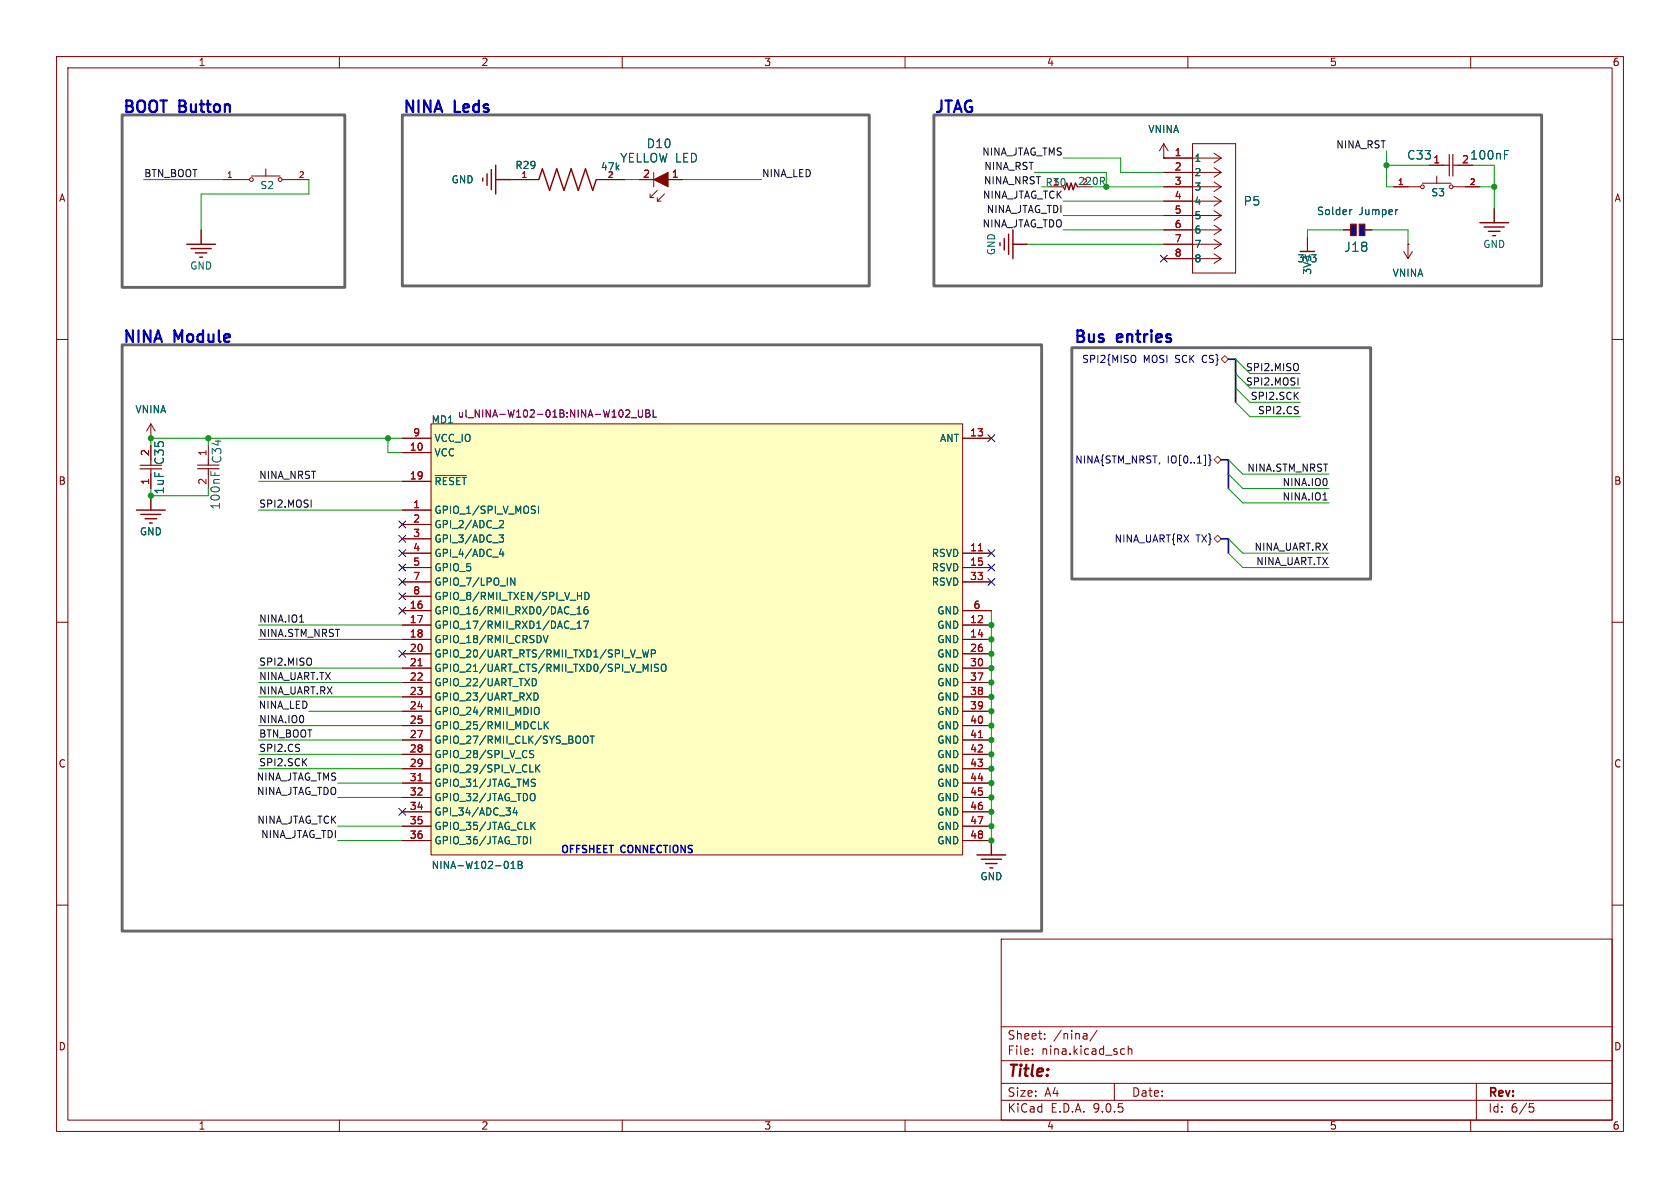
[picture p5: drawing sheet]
<svg xmlns="http://www.w3.org/2000/svg" width="297mm" height="210mm" viewBox="0 0 297 210" stroke-linecap="round" stroke-linejoin="round" font-family="sans-serif">
<g fill="none" stroke="#840000" stroke-width=".18">
<path d="M10 10h277v190h-277zM12 12h273v186h-273zM60 10v2M110 10v2M160 10v2M210 10v2M260 10v2M39.4 31.8h4.7M44.4 31.1h5.1M47 29.8v1.3M49.9 31.8h4.7M90.2 31.8h5"/>
<path d="M105.4 31.8h5.1M113 31.8h2.6M114.9 34.3v.6h.7M115.6 30.5v2.5M116.2 34.9v.7h.6M116.2 33.7l-1.3 1.2M117.5 34.3l-1.3 1.3M118.1 31.8h2.5M205.7 27.9h10.2M205.7 30.5h10.2M205.7 33h10.2M205.7 35.6h10.2"/>
<path d="M205.7 38.1h10.2M210.8 25.4h7.6v22.9h-7.6zM214.6 27.1l1.3 .8M214.6 29.6l1.3 .9M214.6 32.2l1.3 .8M214.6 34.7l1.3 .9M214.6 37.3l1.3 .8M214.6 39.8l1.3 .8M215.9 27.9l-1.3 .9M215.9 30.5l-1.3 .8M215.9 33l-1.3 .9M215.9 35.6l-1.3 .8"/>
<path d="M215.9 38.1l-1.3 .8M246.4 33h4.7M251.5 32.4h5M254 31.1v1.3M256.9 33h4.7M205.7 40.6h10.2M205.7 43.2h10.2M205.7 45.7h10.2M214.6 42.3l1.3 .9M214.6 44.9l1.3 .8M215.9 40.6l-1.3 .9M215.9 43.2l-1.3 .8"/>
<path d="M215.9 45.7l-1.3 .9M10 60h2M26.7 77.5h.1M26.7 74.9l-.8 1.3M26.7 74.9l.7 1.3M26.7 74.9v2.6M285 60h2M10 110h2M285 110h2M10 160h2M177 166h108v32h-108zM285 160h2"/>
<path d="M60 198v2M110 198v2M160 198v2M177 194.5h108M177 191.5h108M177 187.5h108M177 181.5h108M182.5 186.3v.1M182.5 185.5v.1M184.7 183.6v.1M184.7 182.8v.1M192.1 182.8l.1 .9"/>
<path d="M192.2 183.6l-.2 .1M192.2 183.1h-.2M194 182.1l-1.3 2M197 191.5v3M198.4 185.4l.4 .1M198.8 186.3l-.4 .1M199.5 185.5l.2-.1 .3 .1 .1 .9M199.5 184.9v1.5M210 198v2M260 198v2M261 191.5v6.5M270.4 195.1h.7"/>
<path d="M270.5 195.7h.4l.3 .3-.2 .5-.5 .1"/>
<circle cx="44.4" cy="31.8" r=".33"/>
<circle cx="49.5" cy="31.8" r=".33"/>
<circle cx="251.5" cy="33" r=".33"/>
<circle cx="256.5" cy="33" r=".33"/>
</g>
<path d="M95.2 31.8l.7-2 1.3 3.9 1.2-3.9 1.3 3.9 1.3-3.9 1.2 3.9 1.3-3.9 1.3 3.9 .6-1.9M33 43.2h5.1M33.8 43.9h3.5M34.5 44.7h2.1M35.3 45.5h.5M35.6 40.6v2.6M172.7 151.1h5.1M173.5 151.9h3.5M174.2 152.7h2.1M175 153.4h.5M175.3 148.6v2.5" fill="none" stroke="#840000" stroke-width=".25"/>
<path d="M115.6 31.8l2.5-1.3v2.5z" fill="#840000" stroke="#840000" stroke-width=".18"/>
<path d="M76.2 74.9h94v76.2h-94z" fill="#ffffc2"/>
<path d="M76.2 74.9h94v76.2h-94z" fill="none" stroke="#800000" stroke-width=".18"/>
<g fill="none" stroke="#840000" stroke-width=".18">
<path d="M205.7 27.9h.1M205.7 25.4l-.7 1.3M205.7 25.4l.8 1.3M205.7 25.4v2.5M26.7 78.7v2.6M36.8 78.7v2.6M71.1 77.5h5.1M170.2 77.5h5.1M26.7 83.8v2.6M71.1 80h5.1M71.1 85.1h5.1M71.1 90.2h5.1"/>
<path d="M71.1 92.7h5.1M71.1 95.3h5.1M71.1 97.8h5.1M170.2 97.8h5.1M71.1 100.3h5.1M71.1 102.9h5.1M71.1 105.4h5.1M71.1 108h5.1M71.1 110.5h5.1M71.1 113h5.1M71.1 115.6h5.1M71.1 118.1h5.1"/>
<path d="M170.2 100.3h5.1M170.2 102.9h5.1M170.2 108h5.1M170.2 110.5h5.1M170.2 113h5.1M170.2 115.6h5.1M170.2 118.1h5.1M71.1 120.7h5.1M71.1 123.2h5.1M71.1 125.7h5.1M71.1 128.3h5.1M71.1 130.8h5.1"/>
<path d="M71.1 133.4h5.1M71.1 135.9h5.1M71.1 138.4h5.1M170.2 120.7h5.1M170.2 123.2h5.1M170.2 125.7h5.1M170.2 128.3h5.1M170.2 130.8h5.1M170.2 133.4h5.1M170.2 135.9h5.1M170.2 138.4h5.1M71.1 141h5.1"/>
<path d="M71.1 143.5h5.1M71.1 146.1h5.1M71.1 148.6h5.1M170.2 141h5.1M170.2 143.5h5.1M170.2 146.1h5.1M170.2 148.6h5.1"/>
</g>
<g fill="none" stroke="#006464" stroke-width=".18">
<path d="M37.3 83.3v.7M76.9 84h5.5M88.2 94.6h.8l-.4 .4 .4 .2v.4l-.2 .2h-.4M88.4 92.1l.4-.1 .2 .4-.8 .9h.8M88.6 97l-.3 .9h.8M88.9 97.5v.9M94.5 89.5h.1M94.5 90.2l.1 .2-.1 .3M95.2 89.5v1.2M90.3 102.2l.7 1.2v-1.2M94.4 120a.68 .68 0 0 1 .4 .6 .68 .68 0 0 1-.4 .6M96 112.3l.5 1.3 .4-1.3"/>
<path d="M100.8 108.7h1M100.8 111.2h1M102 108.5h.8M102 107.6l.4-.3v1.2M102 110.2l.4-.4v1.3M102 111.1h.8M102.1 105.3h.7M102.8 104.7v1.3M103.2 109.8h.8l-.5 1.3M103.4 104.7a.64 .64 0 0 1 .7 .7 .64 .64 0 0 1-.7 .6zM103.8 107.3h-.3a.86 .86 0 0 0 0 1.2l.4-.1 .1-.4-.3-.3h-.2l-.3 .3M113.6 114.9l.3 1.2 .2-.9 .3 .9 .3-1.2"/>
<path d="M115.1 115.5h.7l.1-.2-.1-.3-.7-.1v1.2M116.4 117.5l-.5-.1-.1 .1v.4l.5 .2 .1 .3-.2 .3-.5-.1M117 117.6l.2-.2a.43 .43 0 0 1 .6 .4v.5a.42 .42 0 0 1-.5 .4 .42 .42 0 0 1-.4-.4zM94.2 138.3l.3 .2 .1 .3-.2 .2h-.3M94.2 137.7l.4 .1M94.3 132.7h-.4l-.2 .1v.3l.5 .3 .1 .3-.2 .2h-.5M94.4 122.5a.64 .64 0 0 1 .7 .6 .64 .64 0 0 1-.7 .7M94.5 125.2l.3-.2a.43 .43 0 0 1 .5 .5v.4a.42 .42 0 0 1-.4 .4 .42 .42 0 0 1-.4-.4zM94.7 135.2v1.3M94.9 135.7l.5 .8M95.4 135.2l-.7 .7M96.2 127.6v1.2"/>
<path d="M96.4 128.1l.5 .7M96.9 127.6l-.7 .7M103.3 130.2l.1-.1a.43 .43 0 0 1 .6 .4v.5a.42 .42 0 0 1-.3 .4 .42 .42 0 0 1-.4-.1M104.3 130.1h.8M104.7 130.1v1.3M90.3 153.5h.8M90.3 152.6l.4-.3v1.2M91 142.8l-.3 .9h.8M91.3 143.2v.9M91.6 152.3h.4l.3 .2-.3 .4 .3 .1v.3l-.2 .2h-.5zM91.6 152.9h.4M93.8 147.9v1.3"/>
<path d="M94 145.9l.6 .7M94.3 140.3h.1a.81 .81 0 0 1-.1 1.2M94.6 145.4l-.7 .7"/>
</g>
<path d="M173 97.4h.7M73.9 117.7h.7M73.9 138h.7M173 130.4h.7" fill="none" stroke="#a90000" stroke-width=".18"/>
<path d="M110.6 73.7h.7M111.3 72.6v.4M111.6 73.9h1M112.9 72.5v1l.2 .2h.4l.1-.2v-1M114.2 72.5h.4l.3 .2-.3 .4 .3 .1v.3l-.2 .2h-.5zM114.2 73.1h.4M115.5 72.5v1.2h.6" fill="none" stroke="#840084" stroke-width=".18"/>
<g fill="none" stroke="#840000" stroke-width=".25">
<path d="M85.3 31.5v.5M86.1 30.7v2.1M86.9 30v3.5M87.6 29.2v5.1M87.6 31.8h2.6M190.1 32.4l-.4 1.1-.3-1.1-.4 1.1-.4-1.1-.4 1.1M176.8 42.9v.5M177.5 42.2v2M178.3 41.4v3.6M179.1 40.6v5.1M179.1 43.2h2.5M24.1 90.2h5.1"/>
<path d="M24.9 90.9h3.5M25.7 91.7h2M26.4 92.5h.5M26.7 87.6v2.6"/>
</g>
<path d="M24.8 82.9h3.8M24.8 82.2h3.8M26.7 81.3v.9M26.7 82.9v.9M34.9 82.2h3.8M34.9 82.9h3.8M36.8 81.3v.9M36.8 82.9v.9" fill="none" stroke="#840000" stroke-width=".2"/>
<g fill="#000080">
<path d="M238.8 39.6h1v2.1h-1z"/>
<path d="M240.3 39.6h1v2.1h-1z"/>
</g>
<path d="M238.8 39.6h1v2.1h-1zM240.3 39.6h1v2.1h-1z" fill="none" stroke="#800000" stroke-width=".18"/>
<g fill="none" stroke="#840000" stroke-width=".18">
<path d="M90.2 31.8h5M105.4 31.8h5.1M113 31.8h2.6M118.1 31.8h2.5M205.7 27.9h.1M205.7 27.9h5.1M205.7 30.5h5.1M205.7 33h5.1M205.7 35.6h5.1M205.7 38.1h5.1M246.4 33h2.5M252.7 29.2h2.6"/>
<path d="M257.8 29.2h2.5M259.1 33h2.5M205.7 40.6h5.1M205.7 43.2h5.1M205.7 45.7h5.1M231.1 41.9v2.6M237.5 40.6h1.3M241.3 40.6h1.3M248.2 44.5l.7 1.2M248.9 43.2h.1M248.9 43.2v2.5M249.7 44.5l-.8 1.2"/>
<path d="M26.7 77.5h.1M26.7 78.7v2.6M71.1 77.5h5.1M170.2 77.5h5.1M26.7 83.8v2.6M71.1 80h5.1M71.1 85.1h5.1M71.1 90.2h5.1M71.1 92.7h5.1M71.1 95.3h5.1M71.1 97.8h5.1M170.2 97.8h5.1"/>
<path d="M71.1 100.3h5.1M71.1 102.9h5.1M71.1 105.4h5.1M71.1 108h5.1M71.1 110.5h5.1M71.1 113h5.1M71.1 115.6h5.1M71.1 118.1h5.1M170.2 100.3h5.1M170.2 102.9h5.1M170.2 108h5.1M170.2 110.5h5.1"/>
<path d="M170.2 113h5.1M170.2 115.6h5.1M170.2 118.1h5.1M71.1 120.7h5.1M71.1 123.2h5.1M71.1 125.7h5.1M71.1 128.3h5.1M71.1 130.8h5.1M71.1 133.4h5.1M71.1 135.9h5.1M71.1 138.4h5.1M170.2 120.7h5.1"/>
<path d="M170.2 123.2h5.1M170.2 125.7h5.1M170.2 128.3h5.1M170.2 130.8h5.1M170.2 133.4h5.1M170.2 135.9h5.1M170.2 138.4h5.1M71.1 141h5.1M71.1 143.5h5.1M71.1 146.1h5.1M71.1 148.6h5.1M170.2 141h5.1"/>
<path d="M170.2 143.5h5.1M170.2 146.1h5.1M170.2 148.6h5.1"/>
</g>
<g fill="none" stroke="#006464" stroke-width=".18">
<path d="M239 37.1l-.3 .1M247 37.1h.1M266 26.6h.7M76.9 84h5.5M88.2 94.6h.8l-.4 .4 .4 .2v.4l-.2 .2h-.4M88.4 92.1l.4-.1 .2 .4-.8 .9h.8M88.6 97l-.3 .9h.8M88.9 97.5v.9M94.5 89.5h.1M94.5 90.2l.1 .2-.1 .3M95.2 89.5v1.2M90.3 102.2l.7 1.2v-1.2"/>
<path d="M94.4 120a.68 .68 0 0 1 .4 .6 .68 .68 0 0 1-.4 .6M96 112.3l.5 1.3 .4-1.3M100.8 108.7h1M100.8 111.2h1M102 108.5h.8M102 107.6l.4-.3v1.2M102 110.2l.4-.4v1.3M102 111.1h.8M102.1 105.3h.7M102.8 104.7v1.3M103.2 109.8h.8l-.5 1.3M103.4 104.7a.64 .64 0 0 1 .7 .7 .64 .64 0 0 1-.7 .6z"/>
<path d="M103.8 107.3h-.3a.86 .86 0 0 0 0 1.2l.4-.1 .1-.4-.3-.3h-.2l-.3 .3M113.6 114.9l.3 1.2 .2-.9 .3 .9 .3-1.2M115.1 115.5h.7l.1-.2-.1-.3-.7-.1v1.2M116.4 117.5l-.5-.1-.1 .1v.4l.5 .2 .1 .3-.2 .3-.5-.1M117 117.6l.2-.2a.43 .43 0 0 1 .6 .4v.5a.42 .42 0 0 1-.5 .4 .42 .42 0 0 1-.4-.4zM94.2 138.3l.3 .2 .1 .3-.2 .2h-.3M94.2 137.7l.4 .1M94.3 132.7h-.4l-.2 .1v.3l.5 .3 .1 .3-.2 .2h-.5M94.4 122.5a.64 .64 0 0 1 .7 .6 .64 .64 0 0 1-.7 .7M94.5 125.2l.3-.2a.43 .43 0 0 1 .5 .5v.4a.42 .42 0 0 1-.4 .4 .42 .42 0 0 1-.4-.4zM94.7 135.2v1.3M94.9 135.7l.5 .8"/>
<path d="M95.4 135.2l-.7 .7M96.2 127.6v1.2M96.4 128.1l.5 .7M96.9 127.6l-.7 .7M103.3 130.2l.1-.1a.43 .43 0 0 1 .6 .4v.5a.42 .42 0 0 1-.3 .4 .42 .42 0 0 1-.4-.1M104.3 130.1h.8M104.7 130.1v1.3M90.3 153.5h.8M90.3 152.6l.4-.3v1.2M91 142.8l-.3 .9h.8M91.3 143.2v.9M91.6 152.3h.4l.3 .2-.3 .4 .3 .1v.3l-.2 .2h-.5z"/>
<path d="M91.6 152.9h.4M93.8 147.9v1.3M94 145.9l.6 .7M94.3 140.3h.1a.81 .81 0 0 1-.1 1.2M94.6 145.4l-.7 .7"/>
</g>
<path d="M261.6 39.4h5.1M264.2 36.8v2.6M229.9 44.5h2.5M262.4 40.1h3.5M263.1 40.9h2.1M263.9 41.7h.5" fill="none" stroke="#840000" stroke-width=".25"/>
<path d="M255.3 29.2h.9M256.2 27.3v3.8M256.8 29.2h1M256.8 27.3v3.8" fill="none" stroke="#840000" stroke-width=".2"/>
<g fill="none" stroke="#000084" stroke-width=".18">
<path d="M205.1 45.1l1.2 1.2M206.3 45.1l-1.2 1.2M174.7 76.9l1.2 1.2M175.9 76.9l-1.2 1.2M200.6 62.9a.9 .9 0 0 1 0 1.1M70.5 92.1l1.2 1.2M70.5 97.2l1.2 1.2M70.5 99.7l1.2 1.2M70.5 94.6l1.2 1.3M71.7 92.1l-1.2 1.2M71.7 97.2l-1.2 1.2M71.7 99.7l-1.2 1.2"/>
<path d="M71.7 94.6l-1.2 1.3M174.7 97.2l1.2 1.2M174.7 99.7l1.2 1.2M175.9 97.2l-1.2 1.2M175.9 99.7l-1.2 1.2M213.7 80.4l.2 .2v.6l.2 .2-.2 .2v.6l-.2 .1M70.5 104.8l1.2 1.2M70.5 102.3l1.2 1.2M70.5 107.3l1.2 1.3M70.5 115l1.2 1.2M71.7 104.8l-1.2 1.2M71.7 102.3l-1.2 1.2"/>
<path d="M71.7 107.3l-1.2 1.3M71.7 115l-1.2 1.2M174.7 102.3l1.2 1.2M175.9 102.3l-1.2 1.2M70.5 142.9l1.2 1.2M71.7 142.9l-1.2 1.2"/>
</g>
<path d="M215.9 63.5l.6-.6 .7 .6-.7 .6zM214.6 81.3l.7-.7 .6 .7-.6 .6zM214.6 95.3l.7-.7 .6 .7-.6 .6z" fill="none" stroke="#725600" stroke-width=".18"/>
<path d="M233.9 88.4h.7M53 110h.7" fill="none" stroke="#0f0f0f" stroke-width=".18"/>
<path d="M217.2 63.5h1.2v7.6M215.9 81.3h1.3v5.1M215.9 95.3h1.3v2.5" fill="none" stroke="#000084" stroke-width=".3"/>
<g fill="none" stroke="#009600" stroke-width=".18">
<path d="M25.4 31.8h14M54.6 31.8v2.5h-19v6.3M110.5 31.8h2.5M120.6 31.8h14M182.9 30.5h12.7v2.5M184.1 33h1.3M188 27.9h10.1v2.6h7.6M188 38.1h17.7M188 35.6h17.7M193 33h12.7M245.1 26.7v6.3h1.3M245.1 29.2h7.6"/>
<path d="M260.3 29.2h3.9v7.6M261.6 33h2.6M181.6 43.2h24.1M188 40.6h17.7M237.5 40.6h-6.4v1.3M242.6 40.6h6.3v2.6M36.8 77.5v1.2M68.6 77.5v2.5h2.5M71.1 77.5h-44.4v1.2M218.4 63.5l2.6 2.5h8.9M218.4 68.6l2.6 2.5h8.9M218.4 66l2.6 2.6h8.9"/>
<path d="M218.4 71.1l2.6 2.6h8.9M26.7 86.4v1.2h10.1M45.7 90.2h25.4M45.7 85.1h25.4M217.2 83.8l2.5 2.6h15.2M217.2 81.3l2.5 2.5h15.2M217.2 95.3l2.5 2.5h15.2M217.2 86.4l2.5 2.5h15.2M217.2 97.8l2.5 2.5h15.2M45.7 110.5h25.4M45.7 113h25.4M45.7 118.1h25.4"/>
<path d="M175.3 108v40.6M45.7 120.7h25.4M45.7 123.2h25.4M45.7 133.4h25.4M45.7 135.9h25.4M45.7 130.8h25.4M45.7 128.3h25.4M54.6 125.7h16.5M59.7 138.4h11.4M59.7 146.1h11.4M59.7 148.6h11.4M59.7 141h11.4"/>
</g>
<path d="M21.6 20.3h39.4v30.5h-39.4zM71.1 20.3h82.6v30.2h-82.6zM165.1 20.3h107.4v30.2h-107.4zM21.6 61h162.5v103.6h-162.5zM189.5 61.5h52.8v40.9h-52.8z" fill="none" stroke="#666" stroke-width=".51"/>
<path d="M110.6 73.7h.7M111.3 72.6v.4M111.6 73.9h1M112.9 72.5v1l.2 .2h.4l.1-.2v-1M114.2 72.5h.4l.3 .2-.3 .4 .3 .1v.3l-.2 .2h-.5zM114.2 73.1h.4M115.5 72.5v1.2h.6" fill="none" stroke="#840084" stroke-width=".18"/>
<path d="M173 97.4h.7M73.9 117.7h.7M73.9 138h.7M173 130.4h.7" fill="none" stroke="#a90000" stroke-width=".18"/>
<g fill="#009600" stroke="#009600" stroke-width=".18">
<circle cx="68.6" cy="77.5" r=".46"/>
<circle cx="26.7" cy="77.5" r=".46"/>
<circle cx="36.8" cy="77.5" r=".46"/>
<circle cx="26.7" cy="87.6" r=".46"/>
<circle cx="175.3" cy="130.8" r=".46"/>
<circle cx="175.3" cy="128.3" r=".46"/>
<circle cx="175.3" cy="133.4" r=".46"/>
<circle cx="175.3" cy="135.9" r=".46"/>
<circle cx="175.3" cy="143.5" r=".46"/>
<circle cx="175.3" cy="141" r=".46"/>
<circle cx="175.3" cy="138.4" r=".46"/>
<circle cx="175.3" cy="123.2" r=".46"/>
<circle cx="175.3" cy="125.7" r=".46"/>
<circle cx="195.6" cy="33" r=".46"/>
<circle cx="175.3" cy="118.1" r=".46"/>
<circle cx="175.3" cy="113" r=".46"/>
<circle cx="175.3" cy="120.7" r=".46"/>
<circle cx="175.3" cy="115.6" r=".46"/>
<circle cx="175.3" cy="110.5" r=".46"/>
<circle cx="175.3" cy="146.1" r=".46"/>
<circle cx="175.3" cy="148.6" r=".46"/>
<circle cx="264.2" cy="33" r=".46"/>
<circle cx="245.1" cy="29.2" r=".46"/>
</g>
<g font-size="2.8" fill="#0000c2">
<text x="21.6" y="20.1">BOOT</text>
<text x="31.8" y="20.1">Button</text>
<text x="71.1" y="20.1">NINA</text>
<text x="80.4" y="20.1">Leds</text>
<text x="165.1" y="20.1">JTAG</text>
<text x="21.6" y="60.7">NINA</text>
<text x="30.9" y="60.7">Module</text>
<text x="189.7" y="60.7">Bus</text>
<text x="197.6" y="60.7">entries</text>
</g>
<text font-size="2.8" fill="#840000" x="178" y="190.9">Title:</text>
<text font-size="2.3" fill="#006464" x="237.5" y="44.7">J18</text>
<g font-size="2.1" fill="#006464">
<text x="109.6" y="28.9">YELLOW LED</text>
<text x="114.2" y="26.4">D10</text>
<text x="248.7" y="28.4">C33</text>
<text x="259.8" y="28.4">100nF</text>
<text x="219.8" y="36.6">P5</text>
<text x="29.2" y="82.3" transform="rotate(-90 29.2 82.3)">C35</text>
<text x="39.3" y="82" transform="rotate(-90 39.3 82)">C34</text>
<text x="29.2" y="87.5" transform="rotate(-90 29.2 87.5)">1uF</text>
</g>
<text font-size="2.1" fill="#009600" x="39.1" y="90.2" transform="rotate(-90 39.1 90.2)">100nF</text>
<g font-size="2.1" fill="#840000">
<text x="178" y="184">Sheet:</text>
<text x="186.2" y="184">/nina/</text>
<text x="178" y="186.7">File:</text>
<text x="184.1" y="186.7">nina.kicad_sch</text>
<text x="178" y="196.9">KiCad</text>
<text x="178" y="194.1">Size:</text>
<text x="184.7" y="194.1">A4</text>
<text x="185.7" y="196.9">E.D.A.</text>
<text x="193.3" y="196.9">9.0.5</text>
<text x="200" y="194.1">Date:</text>
<text x="263" y="194.3">Rev:</text>
<text x="263" y="196.9">Id:</text>
<text x="267.1" y="196.9">6/5</text>
</g>
<g font-size="1.8" fill="#840000">
<text x="35" y="11.9">1</text>
<text x="85" y="11.9">2</text>
<text x="135" y="11.9">3</text>
<text x="185" y="11.9">4</text>
<text x="235" y="11.9">5</text>
<text x="285" y="11.9">6</text>
<text x="10.3" y="35.9">A</text>
<text x="285.3" y="35.9">A</text>
<text x="10.3" y="85.9">B</text>
<text x="285.3" y="85.9">B</text>
<text x="10.3" y="135.9">C</text>
<text x="285.3" y="135.9">C</text>
<text x="10.3" y="185.9">D</text>
<text x="285.3" y="185.9">D</text>
<text x="35" y="199.9">1</text>
<text x="85" y="199.9">2</text>
<text x="135" y="199.9">3</text>
<text x="185" y="199.9">4</text>
<text x="235" y="199.9">5</text>
<text x="285" y="199.9">6</text>
</g>
<g font-size="1.8" fill="#006464">
<text x="202.9" y="23.7">VNINA</text>
<text x="211.1" y="28.8">1</text>
<text x="45.9" y="33.6">S2</text>
<text x="79.7" y="32.6">GND</text>
<text x="91" y="30.1">R29</text>
<text x="106.1" y="30.3">47k</text>
<text x="184.7" y="33.1">R30</text>
<text x="190.5" y="32.9">220R</text>
<text x="211.1" y="31.3">2</text>
<text x="211.1" y="33.9">3</text>
<text x="252.9" y="34.9">S3</text>
<text x="211.1" y="36.4">4</text>
<text x="211.1" y="39">5</text>
<text x="211.1" y="41.5">6</text>
<text x="232.7" y="38.2">Solder</text>
<text x="240.2" y="38.2">Jumper</text>
<text x="33.5" y="47.9">GND</text>
<text x="176.1" y="45.2" transform="rotate(-90 176.1 45.2)">GND</text>
<text x="211.1" y="44">7</text>
<text x="211.1" y="46.6">8</text>
<text x="229.3" y="46.6">3V3</text>
<text x="262.1" y="44">GND</text>
<text x="232" y="48.7" transform="rotate(-90 232 48.7)">3V3</text>
<text x="246.1" y="49.1">VNINA</text>
<text x="23.8" y="73.3">VNINA</text>
<text x="76.2" y="75.1">MD1</text>
<text x="76.7" y="78.3">VCC_IO</text>
<text x="76.7" y="80.9">VCC</text>
<text x="166.1" y="78.3">ANT</text>
<text x="76.7" y="86">~{RESET}</text>
<text x="24.6" y="94.8">GND</text>
<text x="76.7" y="91">GPIO_1/SPI_V_MOSI</text>
<text x="76.7" y="93.6">GPI_2/ADC_2</text>
<text x="76.7" y="96.1">GPI_3/ADC_3</text>
<text x="76.7" y="98.7">GPI_4/ADC_4</text>
<text x="76.7" y="101.2">GPIO_5</text>
<text x="164.6" y="98.7">RSVD</text>
<text x="164.6" y="101.2">RSVD</text>
<text x="76.7" y="103.7">GPIO_7/LPO_IN</text>
<text x="76.7" y="106.3">GPIO_8/RMII_TXEN/SPI_V_HD</text>
<text x="164.6" y="103.7">RSVD</text>
<text x="76.7" y="108.8">GPIO_16/RMII_RXD0/DAC_16</text>
<text x="76.7" y="111.4">GPIO_17/RMII_RXD1/DAC_17</text>
<text x="76.7" y="113.9">GPIO_18/RMII_CRSDV</text>
<text x="165.6" y="108.8">GND</text>
<text x="165.6" y="111.4">GND</text>
<text x="165.6" y="113.9">GND</text>
<text x="76.7" y="116.4">GPIO_20/UART_RTS/RMII_TXD1/SPI_V_WP</text>
<text x="76.7" y="119">GPIO_21/UART_CTS/RMII_TXD0/SPI_V_MISO</text>
<text x="165.6" y="116.4">GND</text>
<text x="165.6" y="119">GND</text>
<text x="76.7" y="121.5">GPIO_22/UART_TXD</text>
<text x="76.7" y="124.1">GPIO_23/UART_RXD</text>
<text x="165.6" y="121.5">GND</text>
<text x="165.6" y="124.1">GND</text>
<text x="76.7" y="126.6">GPIO_24/RMII_MDIO</text>
<text x="76.7" y="129.1">GPIO_25/RMII_MDCLK</text>
<text x="76.7" y="131.7">GPIO_27/RMII_CLK/SYS_BOOT</text>
<text x="165.6" y="126.6">GND</text>
<text x="165.6" y="129.1">GND</text>
<text x="165.6" y="131.7">GND</text>
<text x="76.7" y="134.2">GPIO_28/SPI_V_CS</text>
<text x="76.7" y="136.8">GPIO_29/SPI_V_CLK</text>
<text x="165.6" y="134.2">GND</text>
<text x="165.6" y="136.8">GND</text>
<text x="76.7" y="139.3">GPIO_31/JTAG_TMS</text>
<text x="76.7" y="141.8">GPIO_32/JTAG_TDO</text>
<text x="165.6" y="139.3">GND</text>
<text x="165.6" y="141.8">GND</text>
<text x="76.7" y="144.4">GPI_34/ADC_34</text>
<text x="76.7" y="146.9">GPIO_35/JTAG_CLK</text>
<text x="76.7" y="149.5">GPIO_36/JTAG_TDI</text>
<text x="165.6" y="144.4">GND</text>
<text x="165.6" y="146.9">GND</text>
<text x="165.6" y="149.5">GND</text>
<text x="76.2" y="153.8">NINA-W102-01B</text>
<text x="173.2" y="155.8">GND</text>
</g>
<g font-size="1.8" fill="#0f0f0f">
<text x="173.5" y="27.6">NINA_JTAG_TMS</text>
<text x="236.1" y="26.3">NINA_RST</text>
<text x="25.4" y="31.4">BTN_BOOT</text>
<text x="134.6" y="31.4">NINA_LED</text>
<text x="173.7" y="35.2">NINA_JTAG_TCK</text>
<text x="173.8" y="32.7">NINA_NRST</text>
<text x="173.9" y="30.1">NINA_RST</text>
<text x="173.6" y="40.3">NINA_JTAG_TDO</text>
<text x="174.3" y="37.8">NINA_JTAG_TDI</text>
<text x="220.2" y="65.7">SPI2.MISO</text>
<text x="220.2" y="68.2">SPI2.MOSI</text>
<text x="221" y="70.8">SPI2.SCK</text>
<text x="222.3" y="73.3">SPI2.CS</text>
<text x="220.4" y="83.5">NINA.STM_NRST</text>
<text x="45.7" y="89.8">SPI2.MOSI</text>
<text x="45.7" y="84.7">NINA_NRST</text>
<text x="226.6" y="88.6">NINA.IO1</text>
<text x="226.6" y="86">NINA.IO0</text>
<text x="221.7" y="97.4">NINA_UART.RX</text>
<text x="222" y="100">NINA_UART.TX</text>
<text x="45.7" y="112.7">NINA.STM_NRST</text>
<text x="45.7" y="110.1">NINA.IO1</text>
<text x="45.7" y="117.8">SPI2.MISO</text>
<text x="45.6" y="125.4">NINA_LED</text>
<text x="45.7" y="122.8">NINA_UART.RX</text>
<text x="45.7" y="120.3">NINA_UART.TX</text>
<text x="45.7" y="127.9">NINA.IO0</text>
<text x="45.7" y="130.5">BTN_BOOT</text>
<text x="45.7" y="135.5">SPI2.SCK</text>
<text x="45.7" y="133">SPI2.CS</text>
<text x="45.3" y="138.1">NINA_JTAG_TMS</text>
<text x="45.3" y="140.6">NINA_JTAG_TDO</text>
<text x="45.4" y="145.7">NINA_JTAG_TCK</text>
<text x="46.1" y="148.2">NINA_JTAG_TDI</text>
</g>
<g font-size="1.8" fill="#a90000">
<text x="207.6" y="27.7">1</text>
<text x="253.3" y="29">1</text>
<text x="258.4" y="29">2</text>
<text x="113.6" y="31.5">2</text>
<text x="118.7" y="31.5">1</text>
<text x="207.6" y="30.2">2</text>
<text x="207.6" y="32.8">3</text>
<text x="207.6" y="35.3">4</text>
<text x="207.6" y="37.8">5</text>
<text x="207.6" y="40.4">6</text>
<text x="207.6" y="42.9">7</text>
<text x="207.6" y="45.5">8</text>
<text x="73" y="77.2">9</text>
<text x="171.4" y="77.2">13</text>
<text x="26.4" y="80.7" transform="rotate(-90 26.4 80.7)">2</text>
<text x="36.6" y="80.7" transform="rotate(-90 36.6 80.7)">1</text>
<text x="72.3" y="79.8">10</text>
<text x="26.4" y="85.8" transform="rotate(-90 26.4 85.8)">1</text>
<text x="36.6" y="85.8" transform="rotate(-90 36.6 85.8)">2</text>
<text x="72.3" y="84.8">19</text>
<text x="73" y="89.9">1</text>
<text x="73" y="92.5">2</text>
<text x="73" y="95">3</text>
<text x="73" y="97.5">4</text>
<text x="73" y="100.1">5</text>
<text x="171.4" y="97.5">11</text>
<text x="171.4" y="100.1">15</text>
<text x="72.3" y="107.7">16</text>
<text x="73" y="102.6">7</text>
<text x="73" y="105.2">8</text>
<text x="171.4" y="102.6">33</text>
<text x="172" y="107.7">6</text>
<text x="72.3" y="110.2">17</text>
<text x="72.3" y="112.8">18</text>
<text x="171.4" y="110.2">12</text>
<text x="171.4" y="112.8">14</text>
<text x="72.3" y="115.3">20</text>
<text x="72.3" y="117.9">21</text>
<text x="171.4" y="115.3">26</text>
<text x="171.4" y="117.9">30</text>
<text x="72.3" y="120.4">22</text>
<text x="72.3" y="122.9">23</text>
<text x="72.3" y="125.5">24</text>
<text x="171.4" y="120.4">37</text>
<text x="171.4" y="122.9">38</text>
<text x="171.4" y="125.5">39</text>
<text x="72.3" y="128">25</text>
<text x="72.3" y="130.6">27</text>
<text x="171.4" y="128">40</text>
<text x="171.4" y="130.6">41</text>
<text x="72.3" y="133.1">28</text>
<text x="72.3" y="135.6">29</text>
<text x="171.4" y="133.1">42</text>
<text x="171.4" y="135.6">43</text>
<text x="72.3" y="138.2">31</text>
<text x="72.3" y="140.7">32</text>
<text x="72.3" y="143.3">34</text>
<text x="171.4" y="138.2">44</text>
<text x="171.4" y="140.7">45</text>
<text x="171.4" y="143.3">46</text>
<text x="72.3" y="145.8">35</text>
<text x="72.3" y="148.3">36</text>
<text x="171.4" y="145.8">47</text>
<text x="171.4" y="148.3">48</text>
</g>
<g font-size="1.8" fill="#000084">
<text x="191.2" y="64.4">SPI2{MISO</text>
<text x="202.1" y="64.4">MOSI</text>
<text x="207.9" y="64.4">SCK</text>
<text x="212.8" y="64.4">CS}</text>
<text x="190" y="82.1">NINA{STM_NRST,</text>
<text x="206.3" y="82.1">IO[0..1]}</text>
<text x="196.9" y="96.1">NINA_UART{RX</text>
<text x="211.4" y="96.1">TX}</text>
</g>
<text font-size="1.8" fill="#840084" x="80.8" y="74">ul_NINA-W102-01B:NINA-W102_UBL</text>
<g font-size="1.8" fill="#0000c2">
<text x="99.1" y="150.9">OFFSHEET</text>
<text x="109.8" y="150.9">CONNECTIONS</text>
</g>
<g font-size="1.4" fill="#a90000">
<text x="40" y="31.5">1</text>
<text x="52.7" y="31.5">2</text>
<text x="92.1" y="31.5">1</text>
<text x="107.3" y="31.5">2</text>
<text x="247" y="32.8">1</text>
<text x="259.7" y="32.8">2</text>
</g>
<g font-size="1.4" fill="#006464">
<text x="186.1" y="32.8">1</text>
<text x="191.2" y="32.8">2</text>
</g>
</svg>
